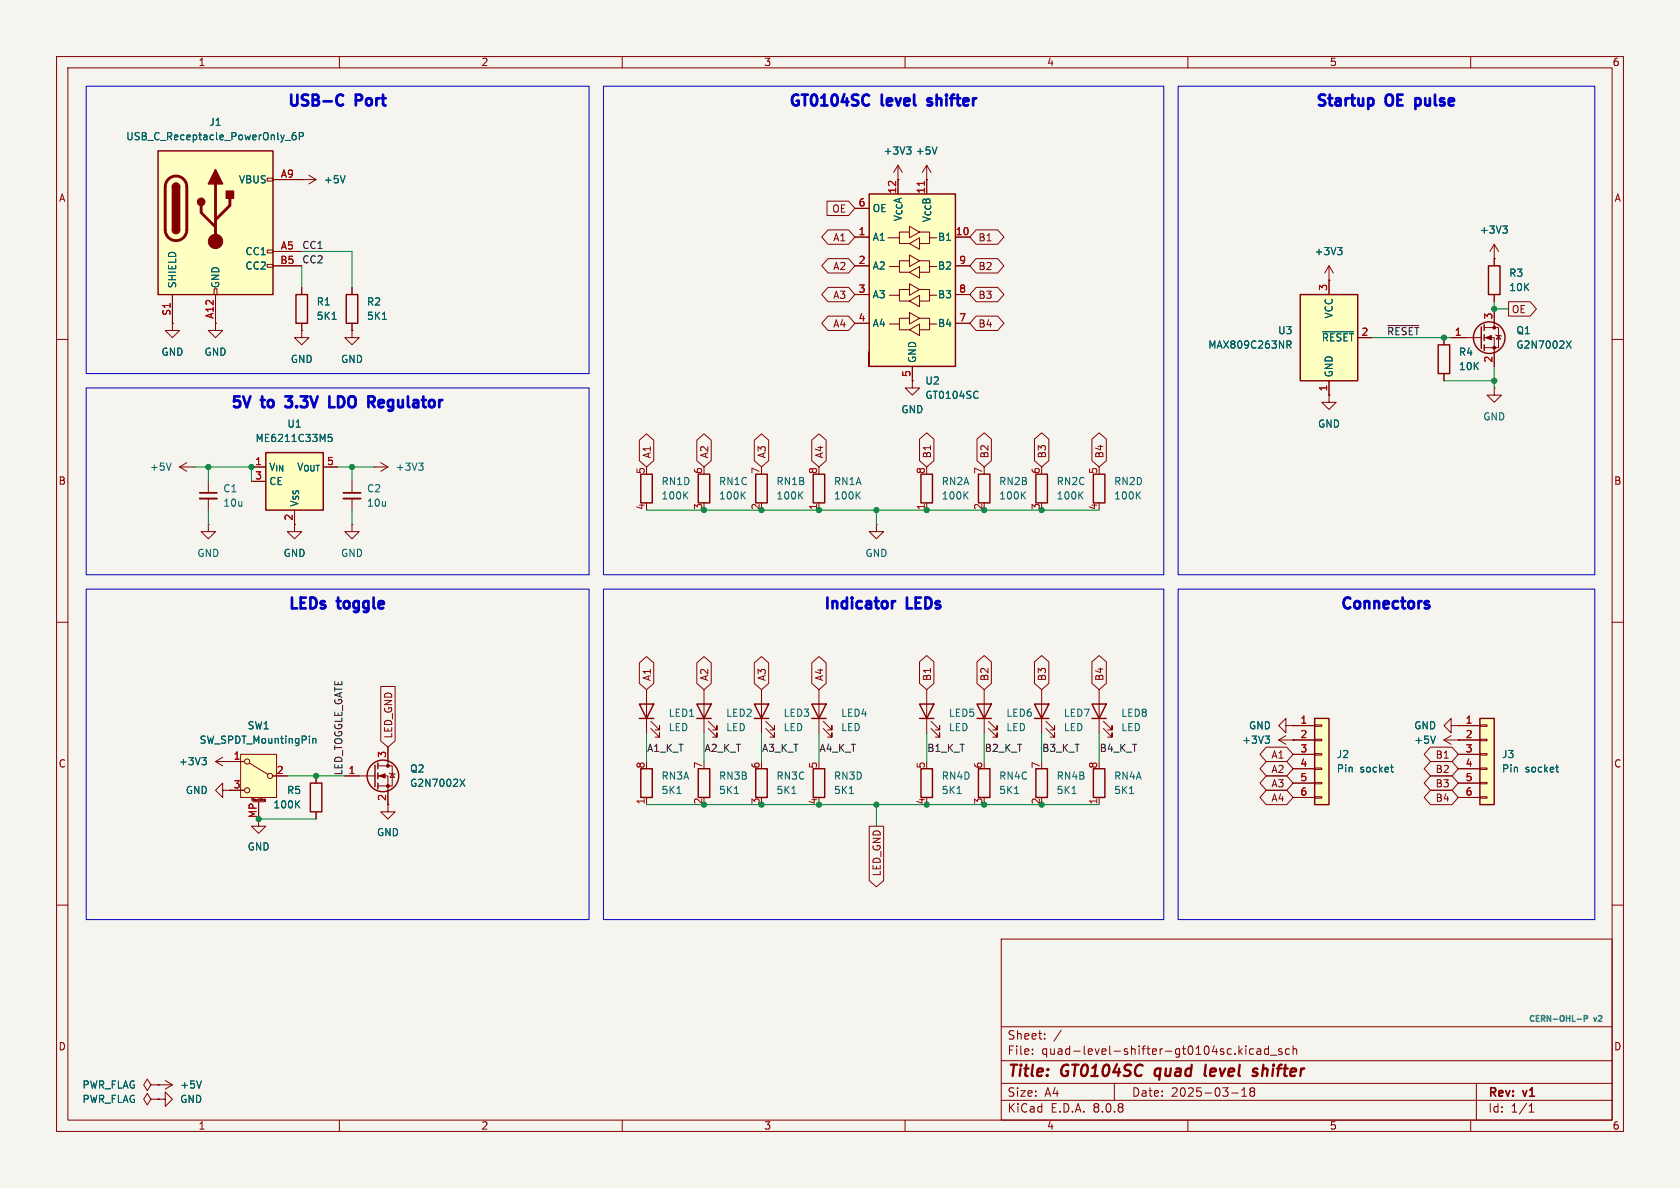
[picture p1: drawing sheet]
<svg xmlns="http://www.w3.org/2000/svg" width="297mm" height="210mm" viewBox="0 0 297 210" stroke-linecap="round" stroke-linejoin="round" font-family="sans-serif">
<path d="M0 0h297v210h-297z" fill="#f5f4ef" stroke="#f5f4ef" stroke-width=".18"/>
<g fill="none" stroke="#840000" stroke-width=".18">
<path d="M10 10h277v190h-277zM12 12h273v186h-273zM60 10v2M110 10v2M160 10v2M210 10v2M260 10v2M38.1 57.2v1.2h1.3l-1.3 1.3-1.3-1.3h1.3M38.1 57.2h.1M10 60h2M285 60h2M52.1 92.7v1.3h1.2l-1.2 1.3-1.3-1.3h1.3"/>
<path d="M10 110h2M285 110h2M10 160h2M177 166h108v32h-108zM285 160h2M60 198v2M110 198v2M160 198v2M177 194.5h108M177 191.5h108M177 187.5h108M177 181.5h108"/>
<path d="M182.5 186.3v.1M182.5 185.5v.1M184.7 183.6v.1M184.7 182.8v.1M187.6 182.1l-1.3 2M197 191.5v3M210 198v2M217.7 193.2h1.2M219.5 193.8h.9M219.5 192.7l.5-.4v1.5M220.2 184.9v.1M220.2 185.4v1"/>
<path d="M221.2 192.9l-.2 .3v.5l.2 .1 .5-.1 .1-.2-.1-.4-.2-.2M221.2 192.9l-.2-.2 .2-.4 .5 .1 .1 .2-.3 .3M221.2 192.9h.3M221.6 185.5l-.4-.1-.3 .3v.4l.1 .2h.6M222.2 185.5h.6l.1 .9M222.9 185.8h-.5a.29 .29 0 0 0-.2 .3 .29 .29 0 0 0 .2 .3l.5-.1M224.2 185.5l-.4-.1-.3 .3v.4l.2 .2h.5M224.2 184.9v1.5M224.6 186.5h1.1M226.6 185.5l-.4-.1-.2 .2 .1 .2 .5 .2v.3h-.6M228 185.5l-.5-.1-.3 .3v.4l.2 .2h.6M228.6 185.5l.2-.1 .4 .1v.9"/>
<path d="M228.6 184.9v1.5M260 198v2M261 191.5v6.5M270.3 196.6h.9M270.3 195.5l.4-.4v1.5"/>
</g>
<path d="M204.3 189.1l-.2 .7 .3 .4M213.2 188.2l-.2 1.7 .2 .3M221.8 189.5h.3l.2 .3-.1 .3-.2 .1M221.8 188.9l.5 .1M223.4 188.2l-.3 2" fill="none" stroke="#840000" stroke-width=".4"/>
<path d="M27.9 26.7h20.4v25.4h-20.4z" fill="#ffffc2"/>
<g fill="none" stroke="#840000" stroke-width=".18">
<path d="M47.2 31.5h1.1v.5h-1.1zM48.3 31.8h5M30.5 52.1v5.1M37.8 51.1h.6v1h-.6zM38.1 52.1v5.1M47.2 46.7h1.1v.5h-1.1zM47.2 44.2h1.1v.5h-1.1zM48.3 44.5h5M48.3 47h5M255.3 130.8l1.2 .8M255.3 130.8h2.5M256.5 128.3v-1.3l-1.2 1.3 1.2 1.2v-1.2h1.3"/>
<path d="M256.5 130l-1.2 .8M257.8 128.3h.1M257.8 130.8h.1"/>
</g>
<path d="M27.9 26.7h20.4v25.4h-20.4zM30.5 33a.64 .64 0 0 1 .6-.6 .64 .64 0 0 1 .6 .6M30.5 40.6a.64 .64 0 0 0 .6 .7 .64 .64 0 0 0 .6-.7" fill="none" stroke="#840000" stroke-width=".25"/>
<path d="M29.8 31.7a1.9 1.9 0 0 1 2-.4 1.9 1.9 0 0 1 1.2 1.7v7.6a1.91 1.91 0 0 1-1.9 1.9 1.91 1.91 0 0 1-1.9-1.9v-7.7l.2-.7zM35.6 36.3v1.3l2.5 2.5M38.1 32.5v10.2M40.6 35.1v1.2l-2.5 2.6" fill="none" stroke="#840000" stroke-width=".51"/>
<g fill="#840000" stroke="#840000" stroke-width=".25">
<path d="M30.5 40.6h1.2a.64 .64 0 0 1-.6 .7 .64 .64 0 0 1-.6-.7z"/>
<path d="M30.5 33h1.2v7.6h-1.2z"/>
<path d="M30.7 32.6a.64 .64 0 0 1 .7-.2 .64 .64 0 0 1 .3 .6h-1.2z"/>
<path d="M38.1 30l1.3 2.5h-2.6z"/>
<path d="M40 33.8h1.3v1.3h-1.3z"/>
<circle cx="35.6" cy="35.7" r=".63"/>
</g>
<circle cx="38.1" cy="42.7" r="1.27" fill="#840000" stroke="#840000" stroke-width=".18"/>
<path d="M50.4 24.8h1M52.3 23.4l-.4 .1a.86 .86 0 0 0 0 1.2l.4-.1 .1-.4-.3-.3-.3 .1-.2 .2M52.9 24.1l.6-.1 .1-.1v-.3l-.7-.2v1.3M253.8 130.1l-.5 1.3" fill="none" stroke="#006464" stroke-width=".18"/>
<path d="M261.6 127h2.6v15.2h-2.6z" fill="#ffffc2"/>
<g fill="none" stroke="#840000" stroke-width=".18">
<path d="M226.1 130.8h2.5M226.1 130.8l1.2 .8M227.3 130l-1.2 .8M228.6 130.8h.1M257.8 128.3h3.8M257.8 130.8h3.8M257.8 133.4h3.8M257.8 135.9h3.8M257.8 138.4h3.8M261.6 138.3h1.3v.3h-1.3zM261.6 135.8h1.3v.2h-1.3zM261.6 133.2h1.3v.3h-1.3z"/>
<path d="M261.6 130.7h1.3v.2h-1.3zM261.6 128.1h1.3v.3h-1.3zM257.8 141h3.8M261.6 140.8h1.3v.3h-1.3z"/>
</g>
<path d="M261.6 127h2.6v15.2h-2.6z" fill="none" stroke="#840000" stroke-width=".25"/>
<path d="M223.7 130.1h.7l-.4 .5M224.2 130.6l.2 .2v.3l-.2 .3M275 135.6h.5M275.3 136.4l.2 .1" fill="none" stroke="#006464" stroke-width=".18"/>
<path d="M232.4 127h2.5v15.2h-2.5z" fill="#ffffc2"/>
<g fill="none" stroke="#840000" stroke-width=".18">
<path d="M53.3 31.8h.1M53.3 31.8h2.6M54.6 31l1.3 .8M55.9 31.8l-1.3 .7M158.7 29.2l-.7 1.3M158.7 29.2v2.6M158.7 29.2l.8 1.3M30.5 57.2v1.2h1.2l-1.2 1.3-1.3-1.3h1.3M30.5 57.2h.1M161.3 67.3v1.3h1.3l-1.3 1.3-1.3-1.3h1.3M161.3 67.3h.1M31.7 82.6l1.3 .7"/>
<path d="M31.7 82.6h2.6M33 81.8l-1.3 .8M34.3 82.6h.1M36.8 92.7v1.3h1.3l-1.3 1.3-1.2-1.3h1.2M36.8 92.7h.1M36.8 85.1v2M36.8 88.1v2.1M154.9 92.7v1.3h1.3l-1.3 1.3-1.2-1.3h1.2M154.9 92.7h.1M227.3 128.3v-1.3l-1.2 1.3 1.2 1.2v-1.2h1.3M228.6 128.3h.1M228.6 128.3h3.8"/>
<path d="M228.6 130.8h3.8M228.6 133.4h3.8M228.6 135.9h3.8M228.6 138.4h3.8M232.4 138.3h1.3v.3h-1.3zM232.4 135.8h1.3v.2h-1.3zM232.4 133.2h1.3v.3h-1.3zM232.4 130.7h1.3v.2h-1.3zM232.4 128.1h1.3v.3h-1.3zM228.6 141h3.8M232.4 140.8h1.3v.3h-1.3z"/>
</g>
<path d="M232.4 127h2.5v15.2h-2.5z" fill="none" stroke="#840000" stroke-width=".25"/>
<path d="M61 31.1l-.4 1.2M160.3 26h.7l-.4 .5M160.8 26.5l.2 .2v.3l-.2 .2M30.2 81.9l-.4 1.2M245.8 135.6h.5M246.1 136.4l.2 .1" fill="none" stroke="#006464" stroke-width=".18"/>
<path d="M35.3 88.1h3.1" fill="none" stroke="#840000" stroke-width=".33"/>
<path d="M35.3 87.1h3.1" fill="none" stroke="#840000" stroke-width=".3"/>
<path d="M153.7 34.3h15.2v30.5h-15.2z" fill="#ffffc2"/>
<path d="M153.7 34.3h15.2v30.5h-15.2zM153.7 62.2v2.6zM113.3 83.8h2v5.1h-2zM123.4 83.8h2.1v5.1h-2.1zM133.6 83.8h2v5.1h-2zM162.8 83.8h2v5.1h-2zM173 83.8h2v5.1h-2zM183.1 83.8h2.1v5.1h-2.1zM193.3 83.8h2v5.1h-2zM133.3 124.5h2.6l-1.3 2.5zM133.3 127h2.6" fill="none" stroke="#840000" stroke-width=".25"/>
<g fill="none" stroke="#840000" stroke-width=".18">
<path d="M151.1 36.8h2.6M163.8 31.8h.1M163.8 29.2v5.1M163.8 29.2l-.7 1.3M163.8 29.2l.8 1.3M151.1 41.9h2.6M151.1 47h2.6M151.1 52.1h2.6M151.1 57.2h2.6M157 42h2v1.1h1.8M157.2 57.3h1.8v1h1.8M157.2 52.2h1.8v1h1.8"/>
<path d="M157.2 47.1h1.8v1h1.8M160.8 56.3h-1.8v1M160.8 51.2h-1.8v1M160.8 46.1h-1.8v1M160.8 41h-1.8v1M160.8 58.3l1.8-1v2zM160.8 53.2l1.8-1v2zM160.8 48.1l1.8-1v2zM160.8 43.1l1.8-1.1v2.1zM160.8 55.2l1.8 1.1-1.8 1zM160.8 50.2l1.8 1-1.8 1zM160.8 45.1l1.8 1-1.8 1z"/>
<path d="M160.8 40l1.8 1-1.8 1zM162.6 56.3h1.7v1h1.3M162.6 51.2h1.7v1h1.3M162.6 46.1h1.7v1h1.3M162.6 41h1.7v1h1.3M164.3 57.3v1h-1.7M164.3 52.2v1h-1.7M164.3 47.1v1h-1.7M164.3 42v1.1h-1.7M168.9 41.9h2.5M168.9 47h2.5M168.9 52.1h2.5"/>
<path d="M168.9 57.2h2.5M161.3 64.8v2.5M62.2 92.7v1.3h1.3l-1.3 1.3-1.2-1.3h1.2M62.2 92.7h.1M163.8 88.9v1.3M134.6 121.9v7.6M135.4 128.8l1.5 1.5v-.8v.8h-.8M135.4 127.5l1.5 1.5v-.7v.7h-.8"/>
</g>
<g fill="none" stroke="#006464" stroke-width=".18">
<path d="M165.6 26l-.4 1.2M172.8 69.2l.1 .1M172.9 70.3l-.1 .1M121.1 87.5l.5 .7M121.6 86.9l-.7 .8M131.2 87.5l.6 .7M131.8 86.9l-.8 .8M141.4 87.5l.5 .7M141.9 86.9l-.7 .8M170.6 87.5l.5 .7M171.1 86.9l-.7 .8M180.8 87.5l.5 .7"/>
<path d="M181.3 86.9l-.7 .8M190.9 87.5l.6 .7M191.5 86.9l-.8 .8M201.1 87.5l.5 .7M201.6 86.9l-.7 .8"/>
</g>
<path d="M47 80h10.1v10.2h-10.1z" fill="#ffffc2"/>
<g fill="none" stroke="#840000" stroke-width=".25">
<path d="M52.3 52.1h2.1v5.1h-2.1zM61.2 52.1h2v5.1h-2zM263.1 47h2.1v5.1h-2.1zM47 80h10.1v10.2h-10.1zM113 124.5h2.6l-1.3 2.5zM113 127h2.6M113.3 135.9h2v5.1h-2zM123.2 124.5h2.5l-1.2 2.5zM123.2 127h2.5M123.4 135.9h2.1v5.1h-2.1zM133.6 135.9h2v5.1h-2zM143.5 124.5h2.5l-1.2 2.5z"/>
<path d="M143.5 127h2.5M143.8 135.9h2v5.1h-2zM162.6 124.5h2.5l-1.3 2.5zM162.6 127h2.5M162.8 135.9h2v5.1h-2zM172.7 124.5h2.6l-1.3 2.5zM172.7 127h2.6M173 135.9h2v5.1h-2zM182.9 124.5h2.5l-1.3 2.5zM182.9 127h2.5M183.1 135.9h2.1v5.1h-2.1zM193 124.5h2.6l-1.3 2.5z"/>
<path d="M193 127h2.6M193.3 135.9h2v5.1h-2z"/>
</g>
<g fill="none" stroke="#840000" stroke-width=".18">
<path d="M53.3 58.4v1.3h1.3l-1.3 1.3-1.2-1.3h1.2M53.3 58.4h.1M53.3 50.8v1.3M53.3 57.2v1.2M62.2 58.4v1.3h1.3l-1.3 1.3-1.2-1.3h1.2M62.2 58.4h.1M62.2 50.8v1.3M62.2 57.2v1.2M264.2 45.7v1.3M264.2 52.1v1.2M44.4 82.6h2.6M44.4 85.1h2.6"/>
<path d="M52.1 90.2v2.5M62.2 85.1v2M62.2 88.1v2.1M66 82.6h.1M66 82.6h2.6M67.3 81.8l1.3 .8M68.6 82.6l-1.3 .7M114.3 121.9v7.6M115.1 128.8l1.5 1.5v-.8v.8h-.8M115.1 127.5l1.5 1.5v-.7v.7h-.8M124.5 121.9v7.6M125.2 128.8l1.5 1.5v-.8v.8h-.7"/>
<path d="M125.2 127.5l1.5 1.5v-.7v.7h-.7M144.8 121.9v7.6M145.5 128.8l1.6 1.5v-.8v.8h-.8M145.5 127.5l1.6 1.5v-.7v.7h-.8M163.8 121.9v7.6M164.6 128.8l1.5 1.5v-.8v.8h-.7M164.6 127.5l1.5 1.5v-.7v.7h-.7M174 121.9v7.6M174.8 128.8l1.5 1.5v-.8v.8h-.8M174.8 127.5l1.5 1.5v-.7v.7h-.8M184.1 121.9v7.6M184.9 128.8l1.5 1.5v-.8v.8h-.7"/>
<path d="M184.9 127.5l1.5 1.5v-.7v.7h-.7M194.3 121.9v7.6M195.1 128.8l1.5 1.5v-.8v.8h-.8M195.1 127.5l1.5 1.5v-.7v.7h-.8M68.6 142.2v1.3h1.2l-1.2 1.3-1.3-1.3h1.3M114.3 141v1.2M194.3 141v1.2M27.9 191.8h.1M27.9 191.8h2.6M29.2 191l1.3 .8M30.5 191.8l-1.3 .7"/>
</g>
<g fill="none" stroke="#006464" stroke-width=".18">
<path d="M58.7 56.5h.7M67.6 56.5h.7M58.7 76.8h-.6l-.1 .6 .2-.1h.4l.1 .2v.4l-.2 .1-.5-.1M74 81.9h.8l-.4 .4M74.6 82.3l.2 .3v.3l-.2 .2M119.7 140.3h.7M129.8 140.3h.8M140 140.3h.7M150.2 140.3h.7M169.2 140.3h.7M179.4 140.3h.7M189.5 140.3h.7"/>
<path d="M199.7 140.3h.7M35.6 191.1l-.4 1.2"/>
</g>
<path d="M60.7 88.1h3.1" fill="none" stroke="#840000" stroke-width=".33"/>
<path d="M60.7 87.1h3.1" fill="none" stroke="#840000" stroke-width=".3"/>
<path d="M42.5 133.4h6.4v7.6h-6.4z" fill="#ffffc2"/>
<g fill="none" stroke="#840000" stroke-width=".18">
<path d="M234.9 49.5h.1M234.9 47l-.7 1.3M234.9 47v2.5M234.9 47l.8 1.3M234.9 69.9v1.2h1.3l-1.3 1.3-1.2-1.3h1.2M234.9 69.9h.1M144.8 88.9v1.3M38.1 134.6h5.1M38.1 134.6l1.3 .8M39.4 139.7v1.3l-1.3-1.3 1.3-1.3v1.3h1.2M39.4 133.9l-1.3 .7M40.6 134.6h.1"/>
<path d="M40.6 139.7h.1M40.6 139.7h2.6M42.5 133.4h6.4v7.6h-6.4zM44.1 134.9l3.3 2M48.3 137.2h2.5M55.9 137.2v1.2M61 137.2h5.3M66.8 137.2h1.8v5M66.8 135.4h2.5v3.5h-2.5M68.6 132.1v3.3M68.8 136.7l.2 .1h.7l.1 .1M69.3 136.8l.4 .6h-.7z"/>
<path d="M44.7 141.7h2M45.7 141.7v4.4h-1.3l1.3 1.2 1.3-1.2h-1.3M46.7 141.6l.1 .1M46.7 141.5h.2M46.8 141.3h-.1M46.9 141.3h-.1M46.9 141.3h.1M46.9 141.3v.3l-.1 .1M46.9 141.5h.1M55.9 143.5v1.3M26.7 191.8l-.7-1-.6 1 .6 1 .7-1h1.2M26.7 194.3l-.7-1-.6 1 .6 1 .7-1h1.2"/>
<path d="M27.9 194.3h1.3v-1.3l1.3 1.3-1.3 1.3v-1.3M27.9 194.3h.1M27.9 191.8h.1"/>
<circle cx="43.7" cy="139.7" r=".46"/>
<circle cx="43.7" cy="134.6" r=".46"/>
<circle cx="47.8" cy="137.2" r=".46"/>
</g>
<path d="M236.5 43.8h.7l-.4 .4M237 44.2l.2 .3v.3l-.2 .2M151.5 87.5l.6 .7M152.1 86.9l-.7 .8M35.7 133.9h.8l-.4 .5M36.2 134.4l.3 .3v.3l-.3 .2M55.3 130.5v.9M55.3 130.7l.2-.2 .3 .1v.8M81.3 137.7l.9 1.3M82.2 137.7l-.9 1.3M52.4 142.1l.6 .7M53 141.5l-.7 .8" fill="none" stroke="#006464" stroke-width=".18"/>
<g fill="none" stroke="#840000" stroke-width=".25">
<path d="M143.8 83.8h2v5.1h-2zM54.9 138.4h2v5.1h-2zM66.3 135.3v3.8M66.8 134.9v1M66.8 136.7v1M66.8 138.4v1"/>
<circle cx="67.7" cy="137.2" r="2.79"/>
</g>
<g fill="#840000" stroke="#840000" stroke-width=".18">
<path d="M67.1 137.2l1-.4v.7z"/>
<circle cx="68.6" cy="138.9" r=".25"/>
<circle cx="68.6" cy="135.4" r=".25"/>
</g>
<path d="M229.9 52.1h10.1v15.2h-10.1z" fill="#ffffc2"/>
<g fill="none" stroke="#840000" stroke-width=".25">
<path d="M229.9 52.1h10.1v15.2h-10.1zM261.9 57.8v3.8M262.4 57.4v1M262.4 59.2v1M254.3 61h2v5h-2zM262.4 61v1"/>
<circle cx="263.3" cy="59.7" r="2.79"/>
</g>
<g fill="none" stroke="#840000" stroke-width=".18">
<path d="M48.3 31.8h5M53.3 31.8h.1M146.2 35.6h3.8l1.1 1.2-1.1 1.3h-3.8zM151.1 36.8h2.6M163.8 31.8h.1M163.8 31.8v2.5M30.5 57.2h.1M30.5 52.1v5.1M38.1 57.2h.1M38.1 52.1v5.1M48.3 47h5M48.3 44.5h5"/>
<path d="M53.3 58.4h.1M53.3 50.8v1.3M53.3 57.2v1.2M62.2 58.4h.1M62.2 50.8v1.3M62.2 57.2v1.2M146.4 50.8h3.6l1.1 1.3-1.1 1.2h-3.6l-1.1-1.2zM146.4 40.6h3.6l1.1 1.3-1.1 1.3h-3.6l-1.1-1.3zM146.4 55.9h3.6l1.1 1.3-1.1 1.2h-3.6l-1.1-1.2zM146.4 45.7h3.6l1.1 1.3-1.1 1.3h-3.6l-1.1-1.3zM151.1 41.9h2.6M151.1 47h2.6"/>
<path d="M151.1 52.1h2.6M151.1 57.2h2.6M168.9 41.9h2.5M168.9 47h2.5M168.9 52.1h2.5M168.9 57.2h2.5M172.6 55.9h3.8l1.1 1.3-1.1 1.2h-3.8l-1.2-1.2zM172.6 50.8h3.8l1.1 1.3-1.1 1.2h-3.8l-1.2-1.2zM172.6 40.6h3.8l1.1 1.3-1.1 1.3h-3.8l-1.2-1.3zM172.6 45.7h3.8l1.1 1.3-1.1 1.3h-3.8l-1.2-1.3zM234.9 49.5h.1M234.9 49.5v2.6"/>
<path d="M240 59.7h2.6M255.3 59.7v1.3M256.5 59.7h5.4M262.4 59.7h1.8v5.1M262.4 57.9h2.5v3.6h-2.5M264.2 45.7h.1M264.2 43.2v3.8M264.2 52.1v1.2M264.2 54.6v3.3M264.2 43.2l-.8 1.3M264.2 43.2l.7 1.3M264.4 59.2l.1 .1h.8l.1 .1"/>
<path d="M264.9 59.3l.4 .6h-.8zM266.7 53.3h3.8l1.1 1.3-1.1 1.3h-3.8zM113 77.8l1.3-1.1 1.3 1.1v3.6l-1.3 1.2-1.3-1.2zM123.2 77.8l1.3-1.1 1.2 1.1v3.6l-1.2 1.2-1.3-1.2zM133.3 77.8l1.3-1.1 1.3 1.1v3.6l-1.3 1.2-1.3-1.2zM143.5 77.8l1.3-1.1 1.3 1.1v3.6l-1.3 1.2-1.3-1.2zM161.3 67.3h.1M161.3 64.8v2.5M162.6 77.6l1.2-1.1 1.3 1.1v3.8l-1.3 1.2-1.2-1.2zM172.7 77.6l1.3-1.1 1.3 1.1v3.8l-1.3 1.2-1.3-1.2zM182.9 77.6l1.2-1.1 1.3 1.1v3.8l-1.3 1.2-1.2-1.2zM193 77.6l1.3-1.1 1.3 1.1v3.8l-1.3 1.2-1.3-1.2z"/>
<path d="M234.9 69.9h.1M234.9 67.3v2.6M255.3 66v1.3M264.2 68.6v1.3h1.2l-1.2 1.2-1.3-1.2h1.3M264.2 68.6h.1M44.4 82.6h2.6M44.4 85.1h2.6M52.1 90.2v2.5M113 117.2l1.3-1.1 1.3 1.1v3.6l-1.3 1.1-1.3-1.1zM123.2 117.2l1.3-1.1 1.2 1.1v3.6l-1.2 1.1-1.3-1.1zM133.3 117.2l1.3-1.1 1.3 1.1v3.6l-1.3 1.1-1.3-1.1zM143.5 117.2l1.3-1.1 1.3 1.1v3.6l-1.3 1.1-1.3-1.1z"/>
<path d="M162.6 117l1.2-1.1 1.3 1.1v3.8l-1.3 1.1-1.2-1.1zM172.7 117l1.3-1.1 1.3 1.1v3.8l-1.3 1.1-1.3-1.1zM182.9 117l1.2-1.1 1.3 1.1v3.8l-1.3 1.1-1.2-1.1zM193 117l1.3-1.1 1.3 1.1v3.8l-1.3 1.1-1.3-1.1zM40.6 139.7h.1M40.6 134.6h.1M40.6 134.6h2.6M40.6 139.7h2.6M48.3 137.2h2.5M55.9 137.2v1.2M61 137.2h2.5M67.3 121.3h2.6v9.7l-1.3 1.1-1.3-1.1z"/>
<path d="M68.6 132.1v2.5M68.6 139.7v2.5M223.9 134.6h3.6l1.1 1.3-1.1 1.3h-3.6l-1.2-1.3zM223.9 139.7h3.6l1.1 1.3-1.1 1.2h-3.6l-1.2-1.2zM223.9 132.1h3.6l1.1 1.3-1.1 1.2h-3.6l-1.2-1.2zM223.9 137.2h3.6l1.1 1.2-1.1 1.3h-3.6l-1.2-1.3zM228.6 128.3h.1M228.6 130.8h.1M228.6 128.3h3.8M228.6 130.8h3.8M228.6 133.4h3.8M228.6 135.9h3.8"/>
<path d="M228.6 138.4h3.8M252.9 134.6h3.8l1.1 1.3-1.1 1.3h-3.8l-1.1-1.3zM252.9 132.1h3.8l1.1 1.3-1.1 1.2h-3.8l-1.1-1.2zM252.9 137.2h3.8l1.1 1.2-1.1 1.3h-3.8l-1.1-1.3zM252.9 139.7h3.8l1.1 1.3-1.1 1.2h-3.8l-1.1-1.2zM257.8 130.8h.1M257.8 128.3h.1M257.8 128.3h3.8M257.8 130.8h3.8M257.8 133.4h3.8M257.8 135.9h3.8M257.8 138.4h3.8"/>
<path d="M45.7 141.7v3.1M55.9 143.5v1.3M153.7 146.1h2.5v9.6l-1.3 1.1-1.2-1.1zM228.6 141h3.8M257.8 141h3.8M27.9 194.3h.1M27.9 191.8h.1"/>
</g>
<g fill="none" stroke="#006464" stroke-width=".18">
<path d="M50.4 24.8h1M52.3 23.4l-.4 .1a.86 .86 0 0 0 0 1.2l.4-.1 .1-.4-.3-.3-.3 .1-.2 .2M52.9 24.1l.6-.1 .1-.1v-.3l-.7-.2v1.3M61 31.1l-.4 1.2M160.3 26h.7l-.4 .5M160.8 26.5l.2 .2v.3l-.2 .2M165.6 26l-.4 1.2M265.7 39.9h.8l-.5 .5M58.7 56.5h.7M67.6 56.5h.7M233.8 58.6h5.5M236.5 43.8h.7l-.4 .4"/>
<path d="M237 44.2l.2 .3v.3l-.2 .2M266.2 40.4l.3 .3v.3l-.3 .2M58.7 76.8h-.6l-.1 .6 .2-.1h.4l.1 .2v.4l-.2 .1-.5-.1M172.8 69.2l.1 .1M172.9 70.3l-.1 .1M227.5 60.3h.5l.2 .2-.1 .4h-.6M227.8 60.9l.4 .6M276.9 60.3l.9 1.2M277.8 60.3l-.9 1.2M35.7 133.9h.8l-.4 .5M36.2 134.4l.3 .3v.3l-.3 .2M55.3 130.5v.9"/>
<path d="M55.3 130.7l.2-.2 .3 .1v.8M81.3 137.7l.9 1.3M82.2 137.7l-.9 1.3M223.7 130.1h.7l-.4 .5M224.2 130.6l.2 .2v.3l-.2 .3M245.8 135.6h.5M246.1 136.4l.2 .1M253.8 130.1l-.5 1.3M275 135.6h.5M275.3 136.4l.2 .1M52.4 142.1l.6 .7M53 141.5l-.7 .8"/>
<path d="M35.6 191.1l-.4 1.2"/>
</g>
<g fill="#840000" stroke="#840000" stroke-width=".18">
<path d="M262.6 59.7l1.1-.4v.8z"/>
<circle cx="264.2" cy="61.5" r=".25"/>
<circle cx="264.2" cy="57.9" r=".25"/>
</g>
<path d="M245.3 57.6h5.5" fill="none" stroke="#0f0f0f" stroke-width=".18"/>
<path d="M278.8 180.2h.8M280.1 180.1l.5-.1v-.4l-.5-.1v1" fill="none" stroke="#0099b0" stroke-width=".25"/>
<path d="M15.2 15.2h88.9v50.8h-88.9zM106.7 15.2h99v86.4h-99zM208.3 15.2h73.6v86.4h-73.6zM15.2 68.6h88.9v33h-88.9zM15.2 104.1h88.9v58.5h-88.9zM106.7 104.1h99v58.5h-99zM208.3 104.1h73.6v58.5h-73.6z" fill="none" stroke="#0000c2" stroke-width=".18"/>
<g fill="none" stroke="#0000c2" stroke-width=".48">
<path d="M51.5 16.7v1.6M52.6 16.7v1.6M54.5 16.8l-.8-.1-.2 .2-.1 .4M56.3 17.3l-.2-.5-.8-.1v1.9M59.6 18.4a.66 .66 0 0 0 1 .1M60.6 16.9a.66 .66 0 0 0-1 .3M64 17.4a.52 .52 0 0 0-.4-.7h-.7v1.9M67.7 16.7v1.7M141.1 16.8a.68 .68 0 0 0-1 .4M141.7 16.7h1.1M142.3 16.7v1.9M143.4 17.5a.7 .7 0 0 1 .4-.8h.2a.7 .7 0 0 1 .5 .8"/>
<path d="M145.4 17.2l.3-.5v1.9M147 17.5a.7 .7 0 0 1 .5-.8h.1a.7 .7 0 0 1 .5 .8M149.3 16.6l-.5 1.4M151.7 16.8l-.7-.1-.3 .2-.1 .4M153.6 16.9a.66 .66 0 0 0-1.1 .3M153.6 18.5l-.5 .1M155.9 16.7v1.7M161.6 16.7v1.7M164 18.5l.5 .1M164.5 17.4l-.4 .1-.1 .1 .1 .3 .4 .1M165.6 16.7v1.9M167.3 16.7l-.1 .1 .1 .1"/>
<path d="M167.3 16.7l.1 .1-.1 .1M167.3 16.7v.2M168.7 16.7l-.4 .1-.1 .2v1.6M169.3 16.7v1.7M234.3 16.8l-.8-.1-.2 .2-.1 .4M235.1 16.7v1.7M239.1 16.7v1.7M242.1 17.4h.3l.4 .3-.1 .8-.3 .1h-.3M245 17.4a.64 .64 0 0 1 .6-.7 .64 .64 0 0 1 .6 .7M248 16.7h-.9v1.9M250.2 18.5l.6 .1M250.2 17.4v1.9"/>
<path d="M250.8 17.4l-.6 .1M253.7 16.7v1.7M42.4 70.1h-.9l-.1 .9M43 70.1l.6 1.9 .7-1.9M46.4 70.1v1.6M50.4 70.1h1.2l-.6 .7M50.4 71.8l.3 .2h.6M53.2 70.1h1.1l-.6 .7M54.9 70.1l.6 1.9 .7-1.9M58.2 70.1v1.9h.9M60.8 70.5l-.3-.3-.7-.1v1.9M61.6 70.7a.64 .64 0 0 1 .6-.7 .64 .64 0 0 1 .7 .7"/>
<path d="M66.2 70.7a.52 .52 0 0 0-.3-.6h-.8v1.9M67.8 70.8l-.6-.1-.3 .3 .1 .9 .2 .1 .6-.1M67.9 71.2l-1 .1M72.1 70.1v1.6M74.8 70.1v1.6M51.6 105.6v1.9M54.1 105.6h-.9v1.9M55.9 106.1l-.3-.4-.7-.1v1.9M59.8 105.6v1.7M66 105.6v1.7M146.3 105.6v1.9M149.7 105.6v1.9"/>
<path d="M150.6 105.6l-.1 .1 .1 .1M150.6 105.6l.1 .1-.1 .1M150.6 105.6v.2M154.9 105.6v1.7M157.7 106.3v1.2M158.3 106.3l-.4 .1-.2 .2M160.3 105.6v1.9M162.8 105.6h-.9v1.9M164.6 106.1l-.3-.4-.7-.1v1.9M238.7 105.8a.66 .66 0 0 0-1.1 .3M248 105.6v1.7M252.1 106.9l.5 .1 .1 .3-.3 .2h-.4"/>
<path d="M252.1 106.3l.5 .1"/>
</g>
<g fill="none" stroke="#009600" stroke-width=".18">
<path d="M53.3 44.5h8.9v6.3M53.3 47v3.8M242.6 59.7h13.9M264.2 53.3v1.3h2.5M255.3 67.3h8.9M264.2 64.8v3.8M34.3 82.6h10.1v2.5M36.8 82.6v2.5M36.8 90.2v2.5M59.7 82.6h6.3M62.2 82.6v2.5M62.2 90.2v2.5"/>
<path d="M114.3 90.2h80M154.9 90.2v2.5M50.8 137.2h10.2M114.3 129.5v5.1M124.5 129.5v5.1M134.6 129.5v5.1M144.8 129.5v5.1M163.8 129.5v5.1M174 129.5v5.1M184.1 129.5v5.1M194.3 129.5v5.1M45.7 144.8h10.2"/>
<path d="M114.3 142.2h80M154.9 142.2v3.9"/>
</g>
<g fill="#009600" stroke="#009600" stroke-width=".18">
<circle cx="134.6" cy="142.2" r=".46"/>
<circle cx="144.8" cy="142.2" r=".46"/>
<circle cx="55.9" cy="137.2" r=".46"/>
<circle cx="124.5" cy="90.2" r=".46"/>
<circle cx="144.8" cy="90.2" r=".46"/>
<circle cx="134.6" cy="90.2" r=".46"/>
<circle cx="124.5" cy="142.2" r=".46"/>
<circle cx="45.7" cy="144.8" r=".46"/>
<circle cx="163.8" cy="90.2" r=".46"/>
<circle cx="174" cy="90.2" r=".46"/>
<circle cx="154.9" cy="90.2" r=".46"/>
<circle cx="184.1" cy="90.2" r=".46"/>
<circle cx="184.1" cy="142.2" r=".46"/>
<circle cx="174" cy="142.2" r=".46"/>
<circle cx="154.9" cy="142.2" r=".46"/>
<circle cx="163.8" cy="142.2" r=".46"/>
<circle cx="44.4" cy="82.6" r=".46"/>
<circle cx="36.8" cy="82.6" r=".46"/>
<circle cx="62.2" cy="82.6" r=".46"/>
<circle cx="255.3" cy="59.7" r=".46"/>
<circle cx="264.2" cy="54.6" r=".46"/>
<circle cx="264.2" cy="67.3" r=".46"/>
</g>
<g font-size="2.8" fill="#840000">
<text x="178" y="190.9">Title:</text>
<text x="187.7" y="190.9">GT0104SC</text>
<text x="205" y="190.9">quad</text>
<text x="214.6" y="190.9">level</text>
<text x="224" y="190.9">shifter</text>
</g>
<g font-size="2.7" fill="#0000c2">
<text x="50.5" y="20">USB-C</text>
<text x="63" y="20">Port</text>
<text x="139.1" y="20">GT0104SC</text>
<text x="156" y="20">level</text>
<text x="165.2" y="20">shifter</text>
<text x="232.3" y="20">Startup</text>
<text x="245.1" y="20">OE</text>
<text x="251.4" y="20">pulse</text>
<text x="40.5" y="73.3">5V</text>
<text x="46.4" y="73.3">to</text>
<text x="51.7" y="73.3">3.3V</text>
<text x="60.4" y="73.3">LDO</text>
<text x="68.3" y="73.3">Regulator</text>
<text x="50.6" y="108.9">LEDs</text>
<text x="59.9" y="108.9">toggle</text>
<text x="145.3" y="108.9">Indicator</text>
<text x="160.4" y="108.9">LEDs</text>
<text x="236.6" y="108.9">Connectors</text>
</g>
<g font-size="2.1" fill="#840000">
<text x="178" y="184">Sheet:</text>
<text x="178" y="186.7">File:</text>
<text x="184.1" y="186.7">quad-level-shifter-gt0104sc.kicad_sch</text>
<text x="178" y="196.9">KiCad</text>
<text x="178" y="194.1">Size:</text>
<text x="184.7" y="194.1">A4</text>
<text x="185.7" y="196.9">E.D.A.</text>
<text x="193.3" y="196.9">8.0.8</text>
<text x="200" y="194.1">Date:</text>
<text x="207" y="194.1">2025-03-18</text>
<text x="263" y="194.3">Rev:</text>
<text x="263" y="196.9">Id:</text>
<text x="267.1" y="196.9">1/1</text>
<text x="269.4" y="194.3">v1</text>
</g>
<g font-size="1.8" fill="#840000">
<text x="35" y="11.9">1</text>
<text x="85" y="11.9">2</text>
<text x="135" y="11.9">3</text>
<text x="185" y="11.9">4</text>
<text x="235" y="11.9">5</text>
<text x="285" y="11.9">6</text>
<text x="10.3" y="35.9">A</text>
<text x="285.3" y="35.9">A</text>
<text x="147" y="37.8">OE</text>
<text x="159.6" y="39.2" transform="rotate(-90 159.6 39.2)">V_{CC}A</text>
<text x="147.2" y="42.9">A1</text>
<text x="147.2" y="47.9">A2</text>
<text x="172.9" y="42.9">B1</text>
<text x="172.9" y="47.9">B2</text>
<text x="147.2" y="53">A3</text>
<text x="172.9" y="53">B3</text>
<text x="147.2" y="58.1">A4</text>
<text x="172.9" y="58.1">B4</text>
<text x="267.2" y="55.6">OE</text>
<text x="115.3" y="81.1" transform="rotate(-90 115.3 81.1)">A1</text>
<text x="125.4" y="81.1" transform="rotate(-90 125.4 81.1)">A2</text>
<text x="135.6" y="81.1" transform="rotate(-90 135.6 81.1)">A3</text>
<text x="145.7" y="81.1" transform="rotate(-90 145.7 81.1)">A4</text>
<text x="164.8" y="81.1" transform="rotate(-90 164.8 81.1)">B1</text>
<text x="174.9" y="81.1" transform="rotate(-90 174.9 81.1)">B2</text>
<text x="185.1" y="81.1" transform="rotate(-90 185.1 81.1)">B3</text>
<text x="195.3" y="81.1" transform="rotate(-90 195.3 81.1)">B4</text>
<text x="10.3" y="85.9">B</text>
<text x="285.3" y="85.9">B</text>
<text x="51.8" y="92.1" transform="rotate(-90 51.8 92.1)">2</text>
<text x="115.3" y="120.5" transform="rotate(-90 115.3 120.5)">A1</text>
<text x="125.4" y="120.5" transform="rotate(-90 125.4 120.5)">A2</text>
<text x="135.6" y="120.5" transform="rotate(-90 135.6 120.5)">A3</text>
<text x="145.7" y="120.5" transform="rotate(-90 145.7 120.5)">A4</text>
<text x="164.8" y="120.5" transform="rotate(-90 164.8 120.5)">B1</text>
<text x="174.9" y="120.5" transform="rotate(-90 174.9 120.5)">B2</text>
<text x="185.1" y="120.5" transform="rotate(-90 185.1 120.5)">B3</text>
<text x="195.3" y="120.5" transform="rotate(-90 195.3 120.5)">B4</text>
<text x="69.5" y="130.7" transform="rotate(-90 69.5 130.7)">LED_GND</text>
<text x="10.3" y="135.9">C</text>
<text x="224.7" y="136.8">A2</text>
<text x="224.7" y="134.3">A1</text>
<text x="253.7" y="136.8">B2</text>
<text x="253.7" y="134.3">B1</text>
<text x="285.3" y="135.9">C</text>
<text x="68.3" y="141.7" transform="rotate(-90 68.3 141.7)">2</text>
<text x="224.7" y="141.9">A4</text>
<text x="224.7" y="139.4">A3</text>
<text x="253.7" y="139.4">B3</text>
<text x="253.7" y="141.9">B4</text>
<text x="155.9" y="155" transform="rotate(-90 155.9 155)">LED_GND</text>
<text x="10.3" y="185.9">D</text>
<text x="285.3" y="185.9">D</text>
<text x="35" y="199.9">1</text>
<text x="85" y="199.9">2</text>
<text x="135" y="199.9">3</text>
<text x="185" y="199.9">4</text>
<text x="235" y="199.9">5</text>
<text x="285" y="199.9">6</text>
</g>
<g font-size="1.8" fill="#006464">
<text x="36.9" y="22.5">J1</text>
<text x="22.2" y="25">USB_C_Receptacle_PowerOnly_6P</text>
<text x="156.1" y="27.5">+3V3</text>
<text x="161.8" y="27.5">+5V</text>
<text x="42.1" y="32.6">VBUS</text>
<text x="57.2" y="32.6">+5V</text>
<text x="154.2" y="37.7">OE</text>
<text x="261.5" y="41.5">+3V3</text>
<text x="43.3" y="45.3">CC1</text>
<text x="43.3" y="47.9">CC2</text>
<text x="154.2" y="42.8">A1</text>
<text x="154.2" y="47.9">A2</text>
<text x="165.7" y="42.8">B1</text>
<text x="165.7" y="47.9">B2</text>
<text x="232.3" y="45.3">+3V3</text>
<text x="31.3" y="51.1" transform="rotate(-90 31.3 51.1)">SHIELD</text>
<text x="39" y="51.1" transform="rotate(-90 39 51.1)">GND</text>
<text x="154.2" y="52.9">A3</text>
<text x="165.7" y="52.9">B3</text>
<text x="266.7" y="49.1">R3</text>
<text x="266.7" y="51.7">10K</text>
<text x="55.9" y="54.2">R1</text>
<text x="55.9" y="56.7">5K1</text>
<text x="64.8" y="54.2">R2</text>
<text x="64.8" y="56.7">5K1</text>
<text x="154.2" y="58">A4</text>
<text x="165.7" y="58">B4</text>
<text x="225.8" y="59.3">U3</text>
<text x="235.8" y="56.4" transform="rotate(-90 235.8 56.4)">VCC</text>
<text x="268" y="59.3">Q1</text>
<text x="28.4" y="63.1">GND</text>
<text x="36.1" y="63.1">GND</text>
<text x="51.3" y="64.4">GND</text>
<text x="60.2" y="64.4">GND</text>
<text x="162.2" y="64.3" transform="rotate(-90 162.2 64.3)">GND</text>
<text x="213.5" y="61.8">MAX809C263NR</text>
<text x="233.6" y="60.6">~{RESET}</text>
<text x="257.8" y="63.1">R4</text>
<text x="257.8" y="65.6">10K</text>
<text x="268" y="61.8">G2N7002X</text>
<text x="163.5" y="70.7">GT0104SC</text>
<text x="163.5" y="68.2">U2</text>
<text x="235.8" y="66.8" transform="rotate(-90 235.8 66.8)">GND</text>
<text x="50.7" y="75.8">U1</text>
<text x="159.3" y="73.3">GND</text>
<text x="232.9" y="75.8">GND</text>
<text x="262.1" y="74.5">GND</text>
<text x="26.4" y="83.4">+5V</text>
<text x="45.1" y="78.3">ME6211C33M5</text>
<text x="47.5" y="83.4">V_{IN}V_{OUT}</text>
<text x="69.9" y="83.4">+3V3</text>
<text x="39.4" y="87.2">C1</text>
<text x="39.4" y="89.8">10u</text>
<text x="47.5" y="86">CE</text>
<text x="52.9" y="89.7" transform="rotate(-90 52.9 89.7)">V_{SS}</text>
<text x="64.8" y="87.2">C2</text>
<text x="64.8" y="89.8">10u</text>
<text x="116.8" y="88.5">100K</text>
<text x="116.8" y="86">RN1D</text>
<text x="127" y="88.5">100K</text>
<text x="127" y="86">RN1C</text>
<text x="137.2" y="88.5">100K</text>
<text x="137.2" y="86">RN1B</text>
<text x="147.3" y="88.5">100K</text>
<text x="147.3" y="86">RN1A</text>
<text x="166.4" y="88.5">100K</text>
<text x="166.4" y="86">RN2A</text>
<text x="176.5" y="88.5">100K</text>
<text x="176.5" y="86">RN2B</text>
<text x="186.7" y="88.5">100K</text>
<text x="186.7" y="86">RN2C</text>
<text x="196.9" y="88.5">100K</text>
<text x="196.9" y="86">RN2D</text>
<text x="34.8" y="98.7">GND</text>
<text x="50" y="98.7">GND</text>
<text x="60.2" y="98.7">GND</text>
<text x="152.9" y="98.7">GND</text>
<text x="35.2" y="131.7">SW_SPDT_MountingPin</text>
<text x="43.7" y="129.1">SW1</text>
<text x="118.1" y="129.5">LED</text>
<text x="118.1" y="126.9">LED1</text>
<text x="128.3" y="129.5">LED</text>
<text x="128.3" y="126.9">LED2</text>
<text x="138.4" y="129.5">LED</text>
<text x="138.4" y="126.9">LED3</text>
<text x="148.6" y="129.5">LED</text>
<text x="148.6" y="126.9">LED4</text>
<text x="167.6" y="129.5">LED</text>
<text x="167.6" y="126.9">LED5</text>
<text x="177.8" y="129.5">LED</text>
<text x="177.8" y="126.9">LED6</text>
<text x="188" y="129.5">LED</text>
<text x="188" y="126.9">LED7</text>
<text x="198.1" y="129.5">LED</text>
<text x="198.1" y="126.9">LED8</text>
<text x="219.5" y="131.7">+3V3</text>
<text x="220.7" y="129.1">GND</text>
<text x="249.9" y="129.1">GND</text>
<text x="249.9" y="131.7">+5V</text>
<text x="31.5" y="135.5">+3V3</text>
<text x="72.4" y="136.8">Q2</text>
<text x="236.2" y="134.2">J2</text>
<text x="236.2" y="136.8">Pin</text>
<text x="240.4" y="136.8">socket</text>
<text x="265.4" y="134.2">J3</text>
<text x="265.4" y="136.8">Pin</text>
<text x="269.6" y="136.8">socket</text>
<text x="32.7" y="140.6">GND</text>
<text x="48.2" y="143.1">100K</text>
<text x="50.6" y="140.6">R5</text>
<text x="72.4" y="139.3">G2N7002X</text>
<text x="116.8" y="138">RN3A</text>
<text x="116.8" y="140.6">5K1</text>
<text x="127" y="138">RN3B</text>
<text x="127" y="140.6">5K1</text>
<text x="137.2" y="138">RN3C</text>
<text x="137.2" y="140.6">5K1</text>
<text x="147.3" y="138">RN3D</text>
<text x="147.3" y="140.6">5K1</text>
<text x="166.4" y="138">RN4D</text>
<text x="166.4" y="140.6">5K1</text>
<text x="176.5" y="138">RN4C</text>
<text x="176.5" y="140.6">5K1</text>
<text x="186.7" y="138">RN4B</text>
<text x="186.7" y="140.6">5K1</text>
<text x="196.9" y="138">RN4A</text>
<text x="196.9" y="140.6">5K1</text>
<text x="66.5" y="148">GND</text>
<text x="43.7" y="150.6">GND</text>
<text x="14.5" y="192.6">PWR_FLAG</text>
<text x="14.5" y="195.2">PWR_FLAG</text>
<text x="31.8" y="192.6">+5V</text>
<text x="31.8" y="195.2">GND</text>
</g>
<g font-size="1.8" fill="#a90000">
<text x="49.5" y="31.5">A9</text>
<text x="158.5" y="34.3" transform="rotate(-90 158.5 34.3)">12</text>
<text x="163.6" y="34.3" transform="rotate(-90 163.6 34.3)">11</text>
<text x="151.7" y="41.7">1</text>
<text x="151.7" y="36.6">6</text>
<text x="164.7" y="39.4" transform="rotate(-90 164.7 39.4)">V_{CC}B</text>
<text x="168.9" y="41.7">10</text>
<text x="49.5" y="46.7">B5</text>
<text x="49.5" y="44.2">A5</text>
<text x="151.7" y="46.7">2</text>
<text x="169.5" y="46.7">9</text>
<text x="151.7" y="51.8">3</text>
<text x="169.5" y="51.8">8</text>
<text x="234.7" y="51.5" transform="rotate(-90 234.7 51.5)">3</text>
<text x="30.2" y="55.9" transform="rotate(-90 30.2 55.9)">S1</text>
<text x="37.8" y="56.5" transform="rotate(-90 37.8 56.5)">A12</text>
<text x="151.7" y="56.9">4</text>
<text x="169.5" y="56.9">7</text>
<text x="240.6" y="59.4">2</text>
<text x="257.1" y="59.4">1</text>
<text x="263.9" y="56.6" transform="rotate(-90 263.9 56.6)">3</text>
<text x="263.9" y="64.2" transform="rotate(-90 263.9 64.2)">2</text>
<text x="161" y="66.7" transform="rotate(-90 161 66.7)">5</text>
<text x="234.7" y="69.3" transform="rotate(-90 234.7 69.3)">1</text>
<text x="45" y="82.3">1</text>
<text x="57.7" y="82.3">5</text>
<text x="114" y="83.9" transform="rotate(-90 114 83.9)">5</text>
<text x="124.2" y="83.9" transform="rotate(-90 124.2 83.9)">6</text>
<text x="134.4" y="83.9" transform="rotate(-90 134.4 83.9)">7</text>
<text x="144.5" y="83.9" transform="rotate(-90 144.5 83.9)">8</text>
<text x="163.6" y="83.9" transform="rotate(-90 163.6 83.9)">8</text>
<text x="173.7" y="83.9" transform="rotate(-90 173.7 83.9)">7</text>
<text x="183.9" y="83.9" transform="rotate(-90 183.9 83.9)">6</text>
<text x="194.1" y="83.9" transform="rotate(-90 194.1 83.9)">5</text>
<text x="45" y="84.8">3</text>
<text x="114" y="90.2" transform="rotate(-90 114 90.2)">4</text>
<text x="124.2" y="90.2" transform="rotate(-90 124.2 90.2)">3</text>
<text x="134.4" y="90.2" transform="rotate(-90 134.4 90.2)">2</text>
<text x="144.5" y="90.2" transform="rotate(-90 144.5 90.2)">1</text>
<text x="163.6" y="90.2" transform="rotate(-90 163.6 90.2)">1</text>
<text x="173.7" y="90.2" transform="rotate(-90 173.7 90.2)">2</text>
<text x="183.9" y="90.2" transform="rotate(-90 183.9 90.2)">3</text>
<text x="194.1" y="90.2" transform="rotate(-90 194.1 90.2)">4</text>
<text x="229.8" y="128">1</text>
<text x="229.8" y="130.6">2</text>
<text x="259" y="128">1</text>
<text x="259" y="130.6">2</text>
<text x="41.2" y="134.4">1</text>
<text x="48.8" y="136.9">2</text>
<text x="61.5" y="136.9">1</text>
<text x="68.3" y="134.1" transform="rotate(-90 68.3 134.1)">3</text>
<text x="114" y="136" transform="rotate(-90 114 136)">8</text>
<text x="124.2" y="136" transform="rotate(-90 124.2 136)">7</text>
<text x="134.4" y="136" transform="rotate(-90 134.4 136)">6</text>
<text x="144.5" y="136" transform="rotate(-90 144.5 136)">5</text>
<text x="163.6" y="136" transform="rotate(-90 163.6 136)">5</text>
<text x="173.7" y="136" transform="rotate(-90 173.7 136)">6</text>
<text x="183.9" y="136" transform="rotate(-90 183.9 136)">7</text>
<text x="194.1" y="136" transform="rotate(-90 194.1 136)">8</text>
<text x="229.8" y="133.1">3</text>
<text x="229.8" y="135.6">4</text>
<text x="259" y="133.1">3</text>
<text x="259" y="135.6">4</text>
<text x="41.2" y="139.4">3</text>
<text x="114" y="142.3" transform="rotate(-90 114 142.3)">1</text>
<text x="124.2" y="142.3" transform="rotate(-90 124.2 142.3)">2</text>
<text x="134.4" y="142.3" transform="rotate(-90 134.4 142.3)">3</text>
<text x="144.5" y="142.3" transform="rotate(-90 144.5 142.3)">4</text>
<text x="163.6" y="142.3" transform="rotate(-90 163.6 142.3)">4</text>
<text x="173.7" y="142.3" transform="rotate(-90 173.7 142.3)">3</text>
<text x="183.9" y="142.3" transform="rotate(-90 183.9 142.3)">2</text>
<text x="194.1" y="142.3" transform="rotate(-90 194.1 142.3)">1</text>
<text x="229.8" y="138.2">5</text>
<text x="229.8" y="140.7">6</text>
<text x="259" y="138.2">5</text>
<text x="259" y="140.7">6</text>
<text x="45.5" y="144.7" transform="rotate(-90 45.5 144.7)">MP</text>
</g>
<g font-size="1.8" fill="#0f0f0f">
<text x="53.3" y="46.6">CC2</text>
<text x="53.3" y="44.1">CC1</text>
<text x="245.1" y="59.3">~{RESET}</text>
<text x="60.6" y="137.2" transform="rotate(-90 60.6 137.2)">LED_TOGGLE_GATE</text>
<text x="114.3" y="133">A1_K_T</text>
<text x="124.5" y="133">A2_K_T</text>
<text x="134.6" y="133">A3_K_T</text>
<text x="144.8" y="133">A4_K_T</text>
<text x="163.8" y="133">B1_K_T</text>
<text x="174" y="133">B2_K_T</text>
<text x="184.1" y="133">B3_K_T</text>
<text x="194.3" y="133">B4_K_T</text>
</g>
<g font-size="1.4" fill="#0099b0">
<text x="270.1" y="181">CERN-OHL-P</text>
<text x="281.9" y="181">v2</text>
</g>
<text font-size=".5" fill="#840000" x="44.4" y="141.6">Mounting</text>
</svg>
